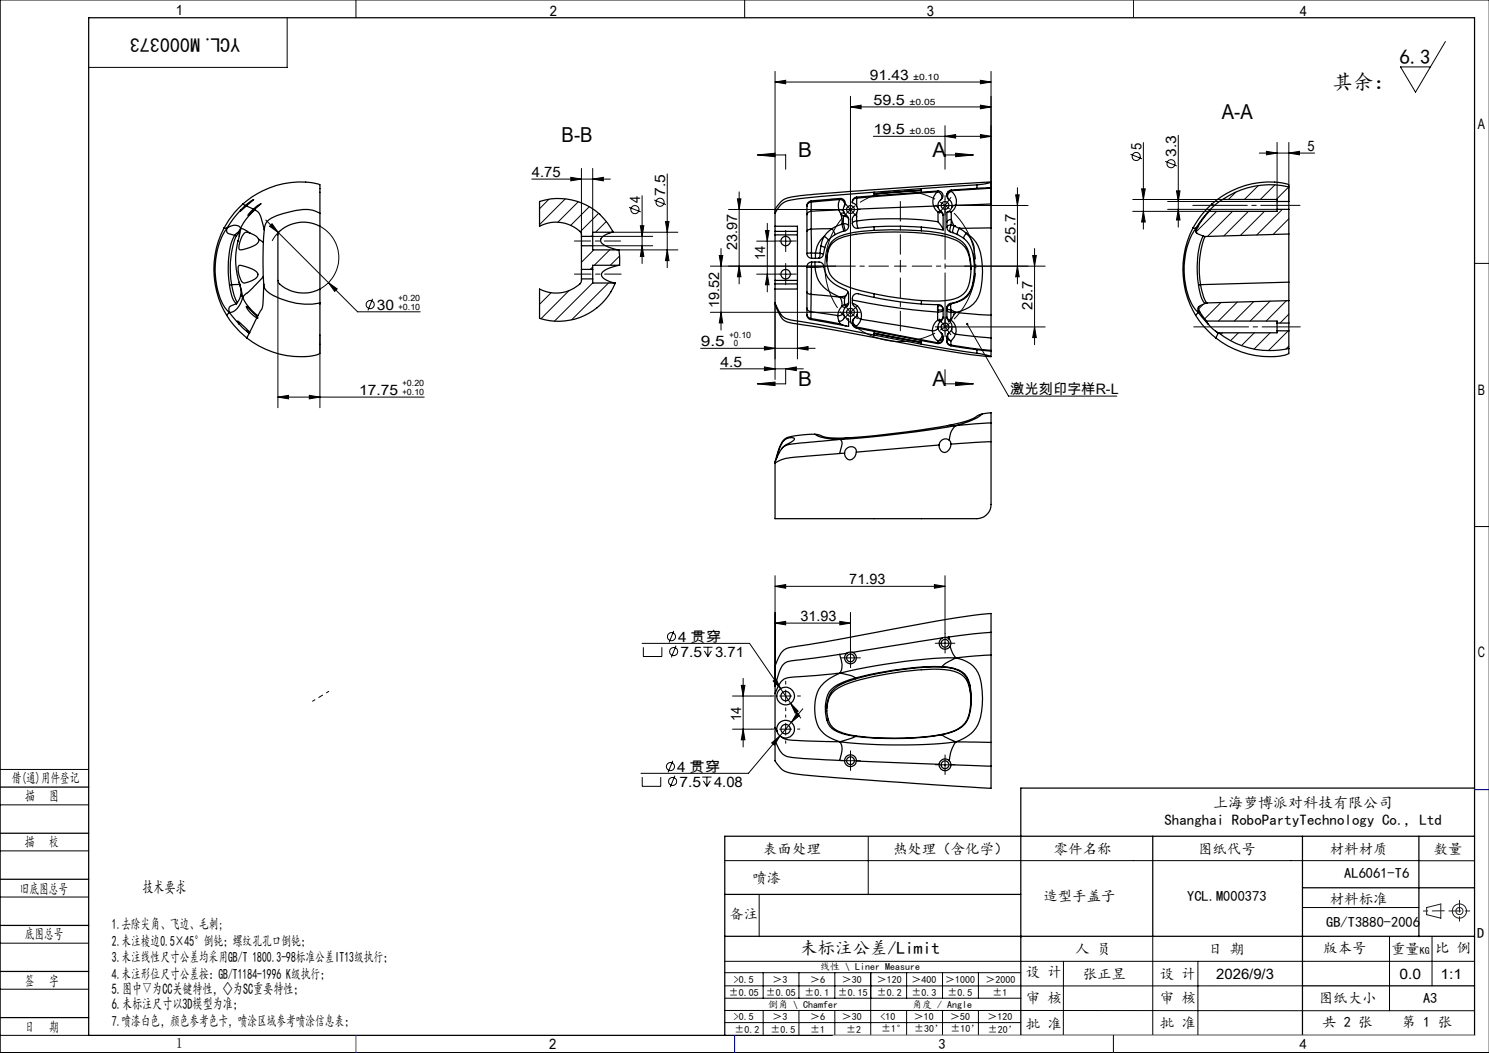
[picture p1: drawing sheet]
<svg xmlns="http://www.w3.org/2000/svg" width="420mm" height="297mm" viewBox="0 0 420 297" stroke-linecap="round" stroke-linejoin="round" font-family="sans-serif">
<g fill="none" stroke="#000" stroke-width=".28">
<path d="M100.4 0v5M210 0v5M420 0h-419.9v297h419.9M81 5v14h-56M407.7 11.7l-8.4 14.3-4.3-7.1h8.5M218.6 23.1l3-.5v1zM218.6 20.1v40M218.6 23.1h60.9M239.9 30.2l3-.5v1zM239.9 27.2v62.5M239.9 30.2h39.6M246.3 38.4h33.2"/>
<path d="M266.6 38.4l3-.4v.9zM266.6 35.5v12.2M276.5 29.7l3 .5-3 .5zM276.5 38l3 .4-3 .5zM276.5 22.6l3 .5-3 .5zM279.5 20.1v44.2M332.4 38.2v25.9M150 50.5h22.2M154.8 56.2l-2.6 2.7M159.5 56.1l-7.3 7.3M161 50l3 .5-3 .5zM163.1 56.9l-5.8 5.8"/>
<path d="M164 47.5v18.7M166.2 58.3l-5.2 5.3M167.2 50.5l3-.5v1zM167.2 47.5v18M177.4 58.5l3.3 1.3M181.1 55.2v19.1M184.5 56.4l3.3 1.3M188.2 49.1v26.4M205.5 59.1h31.6M208 56.1h1l-.5 3zM208.5 54.1v26M213.6 43.7l5-.5v1z"/>
<path d="M213.6 43.7h8v4M238.2 59.1h3.3M238.8 57.9l1.1 1.2M239.9 59.1l-1.2 1.2M239.9 59.1l1.1 1.3M241.2 58.1l-1.3 1M264.9 58h25.1M266.6 43.7h8M266.6 56.3v3.3M269.6 43.2l5 .5-5 .5zM286.5 55h1l-.5 3zM287 52.9v27.2"/>
<path d="M318.9 43.5l3.2 1.3M319.5 56.3h25.4M319.5 59.6h21.6M322 53.3h1l-.5 3zM322.5 59.6l.5 3h-1zM322.5 40.2v24.4M328.7 45.5l3.2 1.3M329.4 59.1h30.8M331.9 53.8h.9l-.4 3zM332.4 59.1l.4 3h-.9zM343.2 59.6l-5.8 5.7M347.7 59.6l-7.1 7.1"/>
<path d="M348.6 54.2l-2.1 2.1M352.1 59.6l-6.9 6.9M354.9 52.3l-3.9 4M355.2 43.2h15.6M356.7 59.6l-6.9 6.8M357.2 42.7l3 .5-3 .5zM359.6 52.1l-4.1 4.2M360.2 40.2v16.6h-30.8M361.7 59.1l-7.2 7.2M363.5 43.2l3-.5v1zM363.5 40.2v16.6M363.5 52.7l-3.5 3.6"/>
<path d="M75 62.1l3.5 3.5M76 63.8l.7-.7 1.8 2.5zM78.4 79.1v35.9M78.5 65.6l22.4 22.3h17.6M78.8 65.3l-1.1 1.2-.9 1.4M90.2 63.8a10 10 0 0 1 .1 17.7M92.6 79.7l2.5 1.8-.7 .7zM164.2 69.3l-.2 .2M167.2 66.3l-.4 .4M167.2 75.3l-.7 .7M167.2 79.8l-10.8 10.8M167.2 66.7h16.9"/>
<path d="M167.2 69.3h16.9M167.5 70.5l-3.5 3.5M168.8 60.2l-5.1 5.2M171 62.5l-3 3M171.6 79.8l-10.3 10.4M172 70.5l-4.4 4.3M172.8 65.2l-.3 .3M173 65.5h18.2M174.6 70.5h16.6M174.8 72.2l-2.6 2.6M180.6 63.7h1l-.5 3zM181.1 69.3l.5 3h-1z"/>
<path d="M187.7 62.5h1l-.5 3zM188.2 70.5l.5 3h-1zM200.4 75.1h35.3M202.9 72.1h1l-.5 3zM203.4 70.1v23M208.5 75.1l.5 3h-1zM213.4 68h5.2M213.4 77.3h5.2M215.9 65h1l-.5 3zM216.4 77.3l.5 3h-1zM216.4 63v19.3M219.9 68h3.4"/>
<path d="M219.9 77.3h3.4M221.6 66.3v3.4M221.6 75.7v3.3M272.2 75.1h22.6M287 75.1l.5 3h-1zM291.3 72.1h1l-.5 3zM291.8 70.1v27.1M363.5 61.7l-4.4 4.4M415.9 74.3h4.1M90.2 94.5v20.5M105.1 84.3l-1.3 3.3M155.4 82.6l-3.2 3.2"/>
<path d="M160.5 81.9l-7.9 8M197.6 98.2h32.3M200.4 88.1h36.7M203.4 88.1l.5 3h-1zM215.6 97.8l3 .4-3 .5zM218.6 85.8v21.2M224.9 98.2l3-.4v.9zM224.9 81.5v19.7M238.2 88.1h3.3M264.9 92.2h29.9M266.6 90.6v3.3M272.8 91.4l11.7 20.3h30.5"/>
<path d="M291.8 92.2l.5 3h-1zM339.4 85.8l-1.3 1.3M344.4 85.3l-4.6 4.6M344.8 93.9l-.4 .4M349 85.2l-5.3 5.4M349.3 93.9l-2.2 2.2M353.6 85.1l-5.4 5.5M353.8 93.9l-3.6 3.6M358.2 84.9l-5.6 5.7M358.3 93.9l-4.6 4.6M362.9 84.8l-5.7 5.8M363.4 93.3l-5.6 5.6"/>
<path d="M363.5 88.6l-2.4 2.5M363.5 97.6l-.8 .8M78.4 112l3-.5v1zM78.4 112h41.3M87.2 111.5l3 .5-3 .5zM203.2 104h23.4M213.6 108.3l5-.5v1zM215.6 103.5l3 .5-3 .5zM221.6 104l3-.5v1zM221.6 104.2v4.1h-8M266.6 104.2v4.1h8M269.6 107.8l5 .5-5 .5z"/>
<path d="M415.9 148.5h4.1M190 177.9l-1.3 3.3M218.6 175.8l3-.5v.9zM218.6 165.4l3-.5v1zM218.6 162.4v31.1M218.6 175.8h21.3M218.6 165.4h48M236.9 175.3l3 .5-3 .4zM239.9 172.8v10M263.6 164.9l3 .5-3 .5zM266.6 162.4v16.3M266.6 179.8v3.3"/>
<path d="M181.1 181.5h30.3l8.8 12.8M181.5 182.6v2.6h5.2v-2.6M190.7 182.1l-1.3 3.3M198.4 182.6h2.6M198.7 183.6l1 1.6M199.7 182.6v2.6M200.7 183.6l-1 1.6M206.6 196.3h10.9M209.1 193.3h1l-.5 3zM209.6 191.3v19.4M218.1 192.1l.8-.6 1.3 2.8zM219.9 196.3h3.4"/>
<path d="M220.2 194.3l5.6 8.2M221.6 194.7v3.3M223 198.4l2.1 2.2-.8 .6zM226.4 199.9l-15.3 18.2h-30.3M238.2 185.6h3.3M239.9 183.9v3.3M264.9 181.4h3.3M0 217h25M181.2 219.2v2.6h5.2v-2.6M189.8 214.6l-1.3 3.2M190.4 218.8l-1.3 3.2M198.1 219.2h2.6"/>
<path d="M199.4 219.2v2.6M206.6 205.7h11M209.6 205.7l.5 3h-1zM217.7 209.5l2.3-1.9-1.6 2.6zM219.9 205.7h3.4M221.6 204v3.3M224.8 201.1l.7 .7-2.3 2zM238.2 214.6h3.3M239.9 212.9v3.3M264.9 215.7h3.3M266.6 214.1v3.3M0 227h25"/>
<path d="M0 240h25M198.4 220.2l1 1.6M200.3 220.2l-.9 1.6M244.9 236v16.3M0 253h25M204.4 242.7h195.8M214.1 252.4v11.8M367.4 256h32.8M400.2 242.8h15.7M0 266h25M0 279h25M204.4 271.1h211.5"/>
<path d="M204.4 278.1h163M204.4 274.4h83.5M215.3 274.4v7.1M225.4 274.4v7.1M235.5 274.4v7.1M245.6 274.4v17.6M255.7 274.4v7.1M265.9 274.4v7.1M276 274.4v7.1M300 271.1l-.1 21M325.2 264.1v27.9M337.9 271.1v20.9"/>
<path d="M391.9 264.1v21M403.9 264.1v14M0 292h25M204.4 285l211.5 .1M204.4 288.4h83.5M204.5 281.5h83.5M215.3 285v7M225.4 285v7M235.5 285v7M255.7 285v7M265.9 285v7M276 285v7"/>
<path d="M287.9 292h128"/>
<circle cx="179.1" cy="59.1" r="1.14"/>
<circle cx="186.2" cy="57.1" r="1.15"/>
<circle cx="320.5" cy="44.1" r="1.15"/>
<circle cx="330.3" cy="46.2" r="1.13"/>
<circle cx="104.4" cy="85.9" r="1.14"/>
<circle cx="189.4" cy="179.6" r="1.14"/>
<circle cx="190" cy="183.8" r="1.15"/>
<circle cx="189.1" cy="216.2" r="1.14"/>
<circle cx="189.7" cy="220.4" r="1.13"/>
</g>
<path d="M266.6 57.9l-1.4-.9M266.6 57.9l1.3 1.1M238.8 86.8l-.6-.9M239.9 88.1l1.2 1.1M239.9 88.1l-1.1-1.3M241.1 89.2l.8 .8M266.6 92.2l1.3-1M266.6 92.2l-1.4 .9" fill="none" stroke="#000" stroke-width=".28" stroke-dasharray="30.5 1.3 1.3 1.3" stroke-linecap="butt"/>
<path d="M269.1 90a21.3 21.3 0 0 0 0-29.9" fill="none" stroke="#000" stroke-width=".28" stroke-dasharray="30.5 1.3 1.3 1.3" stroke-dashoffset="15.8" stroke-linecap="butt"/>
<path d="M263.7 56.2a21.3 21.3 0 0 0-21.1 .9" fill="none" stroke="#000" stroke-width=".28" stroke-dasharray="30.5 1.3 1.3 1.3" stroke-dashoffset="21.3" stroke-linecap="butt"/>
<path d="M237.6 61.5a21.3 21.3 0 0 0-.2 26.9 21.3 21.3 0 0 0 26.3 5.6" fill="none" stroke="#000" stroke-width=".28" stroke-dasharray="30.5 1.3 1.3 1.3" stroke-dashoffset="3.2" stroke-linecap="butt"/>
<g fill="none" stroke="#191924" stroke-width=".28">
<path d="M402.4 256l4-1v4l-4-1z"/>
<circle cx="411.7" cy="257" r="1"/>
<circle cx="411.7" cy="257" r="2"/>
</g>
<g fill="none" stroke="#000" stroke-width=".28" stroke-dasharray="30.5 1.3 1.3 1.3">
<path d="M238.2 59.1h-1.1M238.8 57.8l-.7-.8M239.9 57.4v-1.1M241.6 59.1h1.1M264.9 57.9h-1.1M265.6 59.3l-.7 .9M266.6 56.3v-1.1M266.6 59.6v1.1M266.6 57.9l1-1.3M266.6 57.9l-1 1.4M267.6 56.6l.6-.9M268.2 57.9h1.1"/>
<path d="M220 68h-1.4M220 77.3h-1.4M221.6 66.3v-1.3M221.6 69.6v1.4M221.6 75.6v-1.3M221.6 79v1.3M223.3 68h1.3M223.3 77.3h1.3M239.9 60.7v1.1M241 60.3l.7 .9M254 75.1h1.6M254 75.1v-1.7"/>
<path d="M254 75.1h-1.7M254 75.1v1.6M238.2 88.1h-1.1M238.7 89.2l-.8 .8M239.9 86.4v-1.1M239.9 89.7v1.1M239.9 88.1l-1.2 1.1M239.9 88.1l1.2-1.2M241.1 86.9l.8-.7M241.6 88.1h1.1M264.9 92.2h-1.1M265.6 90.9l-.7-.9"/>
<path d="M266.6 90.5v-1.1M266.6 93.9v1.1M266.6 92.2l1 1.3M266.6 92.2l-1-1.3M267.6 93.5l.6 .9M268.2 92.2h1.1M266.6 179.8v-1.1M218.3 196.3h-.8M221.6 193v-.9M221.6 199.6v.9M225 196.3h.8M238.2 185.5h-1.1"/>
<path d="M239.9 183.9v-1.1M239.9 187.2v1.1M241.6 185.5h1.1M264.9 181.4h-1.1M266.6 183.1v1.1M268.2 181.4h1.1M218.3 205.6h-.7M221.6 202.3v-.7M221.6 209v.6M225 205.6h.6M238.2 214.5h-1.1M239.9 212.9v-1.1"/>
<path d="M239.9 216.2v1.1M241.6 214.5h1.1M264.9 215.7h-1.1M266.6 214v-1.1M266.6 217.4v1.1M268.2 215.7h1.1"/>
</g>
<path d="M336.5 57.9h30.2" fill="none" stroke="#000" stroke-width=".28" stroke-dasharray="30.5 1.3 1.3 1.3" stroke-dashoffset="15.1"/>
<path d="M336.7 92.2h30.1" fill="none" stroke="#000" stroke-width=".28" stroke-dasharray="30.5 1.3 1.3 1.3" stroke-dashoffset="15"/>
<path d="M175 68h-13" fill="none" stroke="#000" stroke-width=".28" stroke-dasharray="30.5 1.3 1.3 1.3" stroke-dashoffset="25.9"/>
<path d="M175.2 77.3h-13.2" fill="none" stroke="#000" stroke-width=".28" stroke-dasharray="30.5 1.3 1.3 1.3" stroke-dashoffset="25.8"/>
<path d="M269.3 88.2l-2.9 4.3" fill="none" stroke="#000" stroke-width=".28" stroke-dasharray="30.5 1.3 1.3 1.3" stroke-dashoffset="29.8"/>
<path d="M250.6 75.1h-14.9M254 71.7v-14.9M254 78.4v14.9M257.3 75.1h14.9" fill="none" stroke="#000" stroke-width=".28" stroke-dasharray="30.5 1.3 1.3 1.3" stroke-dashoffset="24.9"/>
<path d="M88.2 197.8l4.5-2.8" fill="none" stroke="#000" stroke-width=".28" stroke-dasharray="30.5 1.3 1.3 1.3" stroke-dashoffset="29.7"/>
<path d="M266.6 57.9v34.3" fill="none" stroke="#000" stroke-width=".28" stroke-dasharray="30.5 1.3 1.3 1.3" stroke-dashoffset="15.3"/>
<g fill="none" stroke="#000" stroke-width=".35">
<path d="M25 5h390.9v287h-390.9zM68.1 59.1l-2.3 2.6-1.8 2.7M68.5 57.5l.7 .5M68.5 57.5a23.3 23.3 0 0 1 21.7-5.4v8M68.5 57.5a24.6 24.6 0 0 0-5.3 6.8M69.2 58l2.4-1.7-2.1 1.8M69.2 58l-1.1 1.1M69.5 58.1l2 .9M69.5 58.1l-1.8 1.5 .4-.5M71.5 59l2.2-1.6-1.9 1.7M71.5 59l-1.5 1.8 1.8-1.7M71.8 59.1l.1 .1"/>
<path d="M71.9 59.2l1.3 1.1 1.3 4.5M71.9 59.2a14.9 14.9 0 0 0-4 5.2M228.8 56.7a1.33 1.33 0 0 0-1.2 1.3v13.5M228.8 56.7v.3M228.8 57a1.21 1.21 0 0 0-1.2 1.2M228.8 57v2.6M228.8 59.6a1.17 1.17 0 0 0-1.2 1M228.8 59.6v5M236.6 59.2a1.06 1.06 0 0 1 1.4 .6M236.6 59.2l-7.8 .4M236.6 59.2l.5 1.1M236.9 56.3l-8.1 .7"/>
<path d="M236.9 56.3a1.34 1.34 0 0 1 1.3 1.8M236.9 56.3a3.7 3.7 0 0 0-.3 2.9M237 56a1.39 1.39 0 0 1 1.3 .8 1.39 1.39 0 0 1-.3 1.6l-.1 .7 .2 .8 .7 .8M237 56l-8.2 .7M237 56l-.1 .3M241.7 55.6a1.36 1.36 0 0 0-1.3 1.6 2.1 2.1 0 0 1 1.5 1.9 2.1 2.1 0 0 1-1.2 2l-.3 .6v1.4M241.7 55.6v.3M241.7 55.9a1.21 1.21 0 0 0-1.3 1.2M241.7 55.9v2.2M246.6 54.2l-19.4 1.6a13.4 13.4 0 0 0-6.6 1.6l-1.3 1.6-.7 1.1M246.6 55.2l-4.9 .4M246.6 54.2v1"/>
<path d="M259.9 53.7l-13.3 1M259.9 53.7l-13.3 .9M259.9 53.2l-13.3 1M259.9 53.2v1M259.9 54.2l-13.3 1M263.3 58.1l-21.4 .9M263.3 58.1a1.06 1.06 0 0 1 1.4 .6M263.3 58.1l.7 1.2 .6 .5M264.4 54.1l-22.7 1.8M264.4 54.1a3.6 3.6 0 0 0-1.1 4M264.4 54.1a1.42 1.42 0 0 1 .9 2.3M264.6 53.9a1.4 1.4 0 0 1 1.4 1.1 1.4 1.4 0 0 1-.9 1.6 2.03 2.03 0 0 0 .3 3"/>
<path d="M264.6 53.9l-4.7 .3M264.6 53.9l-.2 .2M264.6 59.8v2.7M264.6 59.8a1.18 1.18 0 0 1 1.4 .9M265.4 59.6l.4 .3 .2 .8M265.4 59.6l-.4-.1-.4 .3M267.1 55.2l.2 .7 .4 .4M267.3 59.8h1M267.7 56.3a1.98 1.98 0 0 1 .8 2 1.98 1.98 0 0 1-1.4 1.6v4.2M268.3 53.6a1.31 1.31 0 0 0-1.2 1.6M268.3 53.6v.2M268.3 53.8a1.27 1.27 0 0 0-1.2 1.2"/>
<path d="M268.3 54a1.27 1.27 0 0 0-1.2 1.2M268.3 54a3.6 3.6 0 0 1 1.4 3.9M268.3 54a1.4 1.4 0 0 0-.6 2.3M268.3 59.8v2.1M268.3 53.8v.2M269.7 57.9a1.08 1.08 0 0 0-1.2 .6M269.7 57.9l-.4 .9-1 1M275.6 52.1l-15.7 1.1M275.6 53.1l-7.3 .5M275.6 52.1v1M279.5 51.3l-24 1.6a506.7 506.7 0 0 0-32 2.6 5.9 5.9 0 0 0-4.9 3.6v1M279.5 51.4l-1.5 .4-2.4 .3"/>
<path d="M279.5 52.9l-3.9 .2M279.5 53.1l-11.2 .7M279.5 52.9v.2M279.5 57.5l-9.8 .4M279.5 53.1v4.4M279.5 57.5v6.8M279.5 51.4v1.5M341.1 59.6l-2.1 2.6-1.1 1.8M341.4 59.1l-2.2 2.6-1.9 2.7M341.4 59.1l-.3 .5M341.8 57.5l.7 .5M341.8 57.5l-3.2 3.5-2.1 3.3"/>
<path d="M342.5 58l-1.1 1.1M344.9 56.3l-2.4 1.7M344.9 56.3h15.3v.5M360.2 56.8v2.3M360.2 59.1v.5h-19.1M360.2 59.1h3.3M360.2 56.8h3.3M363.5 56.8v-4.7a22.5 22.5 0 0 0-19 3.4l-2.7 2M363.5 52.7a23.4 23.4 0 0 0-18.6 3.6M363.5 56.8v2.3M363.5 59.1v6.9M63.2 64.3l.8 .1"/>
<path d="M63.2 64.3a25.1 25.1 0 0 0 .7 24.6M64 64.4a2.65 2.65 0 0 1 3.8-.2l.1 .2M64 64.4a1.12 1.12 0 0 0 .7 1.6l1.5 .4M64 64.4l-.3 .4a22.2 22.2 0 0 0-.1 22.2l1.1 1.1M66.2 66.4a14.4 14.4 0 0 0-1.8 7.5v3l.3 3.5M66.2 66.4l.5 .1M66.7 66.5a24 24 0 0 0-1.4 13.8M67.2 67.9a24 24 0 0 0 .7 13.6v1.6M67.2 67.8v.1M67.3 75l.3-.2 1.1 .2a6.9 6.9 0 0 1 3.9 2l.1 .7a5 5 0 0 1-4.1 2.1 5.6 5.6 0 0 1-1.3-4.8zM67.4 65.4l-1.2 1M67.5 79.6l.9 4.2"/>
<path d="M67.5 65.7l-.8 .8M67.9 64.4l-.4 .7v1.5M67.9 64.4l.8 .2 1.9 1.2M67.9 64.4l-.8 3.6M70.6 65.8l-.5-.2a1.01 1.01 0 0 0-1.3 .3 7.2 7.2 0 0 0-1.4 4.3l.2 .2a8.4 8.4 0 0 0 5.2-2.1l.1-.9M70.6 65.8l1.7 .8 .6 .8M72.9 67.4l1.4 1M74.3 78.1l-3 3.1-2.9 2.6M74.3 78.1l.1 2M74.3 68.4v9.7M74.5 64.8l-.2 3.6M90.2 60.1a8.4 8.4 0 0 0-6.8-.7 23.5 23.5 0 0 0-7.4 2.5 3.4 3.4 0 0 0-1.5 2.9"/>
<path d="M90.2 63.8a9.5 9.5 0 0 0-11.7 2.1v13.6a4 4 0 0 0 2.7 2.1 10.1 10.1 0 0 0 9-.1M90.2 60.1v25.4M164 78.7v.6a2.19 2.19 0 0 1-1.5 1.6 9.9 9.9 0 0 1-10.3 .6v8.3a17.3 17.3 0 0 0 21.4-10M164 76v2.7M164 66.7v2.6M164 69.3v6.7M164 66.7h3.2M164 78.7h3.2M164 76h3.2M164 69.3h3.2M167.2 76v2.7M167.2 66.7v2.6"/>
<path d="M167.2 78.7v1.1h6.4M167.2 69.3v1.2h7.4M173 65.5a4.3 4.3 0 0 0-3.6 2.2v.3a4.4 4.4 0 0 0 3.5 2.1l1.7 .4M173 65.5a17.2 17.2 0 0 0-20.8-8.7v7a9.7 9.7 0 0 1 11.7 1.9l.1 1M173 65.5h-5.8v1.2M174.6 70.5l.2 4.3M174.8 74.8l-.4 .1a8.6 8.6 0 0 0-4.6 2.1l-.1 .4a3.6 3.6 0 0 0 3 2.3l.9 .1M174.8 74.8h-7.6v1.2M218.6 63.8v1.5M218.6 79.1v1M218.6 65.3v.9M218.6 63.8h6.3v17.7h-6.3"/>
<path d="M218.6 60.1v3.7M218.6 66.2v12.9M218.6 65.3h6.3M218.6 79.1h6.3M218.6 66.2h6.3M227.6 75.2v13.6a1.36 1.36 0 0 0 1.1 1.3M227.6 71.5a1.33 1.33 0 0 0 1.4 1.3M227.6 75.2l1.3 .2M228.8 64.6a1.15 1.15 0 0 0-1.2 .7M228.8 64.6l.1 6.8M228.9 75.4l-.1 7.6M228.9 71.4l-1.3 .1"/>
<path d="M228.9 75.4h1M228.9 71.4l.1 1.4M228.9 71.4h1.1M229 73.9h2a1.5 1.5 0 0 1 1.4 1.7 7.2 7.2 0 0 0 5 5.6l1.1 .5a1.41 1.41 0 0 1 .9 1.2v2.8l-.5 .7M229 73.9a1.33 1.33 0 0 0-1.4 1.3M229 73.9l-.1 1.5M229 72.8h1.9M229.8 73.9l.1 1.5M229.9 75.4a9.1 9.1 0 0 0 6 8l1 .4M230 71.4v1.4M230 71.4l1.3 .1M231.3 71.5l1 .2"/>
<path d="M231.3 71.5l-.1 .9-.3 .4M231.6 69.4l1 .5M231.6 69.4l-.3 2.1M232.3 71.7a1.33 1.33 0 0 1-1.4 1.1M232.4 75.2l-2.5 .2M232.5 66.6l1.1 1.2M232.5 66.6l-.7 1.5-.2 1.3M232.5 66.6a7 7 0 0 0-2.5 4.8M232.6 69.9l-.3 1.8M233.6 70.8a5.5 5.5 0 0 1 4.4-4 71.9 71.9 0 0 1 19.8-1.2 31.5 31.5 0 0 1 12 2.2 6.5 6.5 0 0 1 3.8 5.5l.3 2.7M233.6 70.8l-.4 2.9M233.6 70.2a9.2 9.2 0 0 0 1.1 8 17.2 17.2 0 0 0 8.2 3.8l3.7 .9"/>
<path d="M233.6 70.2v.6M234.7 64.5l-5.9 .1M234.7 64.5l.8 1.7M234.7 64.5l-1.5 1.3-.7 .8M237.1 60.3a.88 .88 0 0 1 1.2 0M237.1 60.3l.4 1.6v1.3M237.1 60.3l.8 .7M237.5 63.2l-2.8 1.3M237.5 63.2l.4 2M237.9 63.1a1.3 1.3 0 0 1 1.5 .7M237.9 63.1l-.4 .1M237.9 63.1l.5 2"/>
<path d="M237.9 61v2.1M237.9 61a1.19 1.19 0 0 1 1.5 .9M238.4 65.1a7.2 7.2 0 0 0-5.8 4.8M238.8 60.7l.4 .5 .2 .7M238.8 60.7h-.4l-.5 .3M239.4 63.8a1.4 1.4 0 0 1-1 1.3M239.4 61.9v1.9M240.4 63.1a1.34 1.34 0 0 0 1.5 1.3M241.6 62.3a89.7 89.7 0 0 1 23 .2M241.6 62.3a1.05 1.05 0 0 0-1.2 .8M241.6 62.3l.3 2.1M241.7 60.1l-.1 2.2"/>
<path d="M246.6 65l-3.6 .3-3.5 .5a7.1 7.1 0 0 0-5.6 3.6l-.3 .8M246.6 65l4.5-.2 8.8 .3M246.6 64l-4.7 .4M246.6 64l7.7-.2 5.6 .3M246.6 64v1M259.9 65.1a23.2 23.2 0 0 1 10.9 2.6 7.3 7.3 0 0 1 3 6 14.5 14.5 0 0 1-1.4 8.5 7.6 7.6 0 0 1-5.9 2.6h-6.6M259.9 64.1v1M264.6 62.5l1.4 2.3M266 60.7v4.2l-6.1-.8M267.1 64.1a1.34 1.34 0 0 0 .9 1.3M268 65.4a8.2 8.2 0 0 1 6.6 7.5l.2 2.3-.4 4.6M268.3 63.4a1.11 1.11 0 0 0-1.2 .7"/>
<path d="M268.3 63.4a2.36 2.36 0 0 0-.3 2M268.3 63.4l.9 .3M268.3 61.9l.9 1.8M268.3 61.9a1.15 1.15 0 0 0-1.2 .7M268.3 61.9v1.5M269.2 63.7l1.4 .7M269.2 63.7h.1M269.2 63.7l-.5 1.3 .1 .6M270.6 64.4h.1M270.6 64.4l-.5 1.2v.6M270.6 64.4l2 1.4M272.6 65.8a8.8 8.8 0 0 1 4.3 7.3 17.8 17.8 0 0 1-1.6 11.8 9 9 0 0 1-5.7 3.2"/>
<path d="M272.6 65.8a6.7 6.7 0 0 1 2.2 6l.1 1.4a21 21 0 0 1-.4 6.8M272.6 65.8a1.57 1.57 0 0 0-.7 1.5M274.4 79.8a6.9 6.9 0 0 1-6.2 5.8M274.4 79.8l.1 .2M274.5 80a6.3 6.3 0 0 1-4.8 5.3l-1.6 .4M279.5 64.3l-8.9 .1M279.5 64.3v24.6M336.5 64.3l.8 .1M336.5 64.3a25.3 25.3 0 0 0 .7 24.6M337.3 64.4v.9l.3 .5M337.3 64.4a21.4 21.4 0 0 0-.3 22.7l1 1M337.6 65.8l1.8 .8"/>
<path d="M337.9 64l-.6 .4M337.9 64l-.5 1.4 .2 .4M339.4 66.6a19.2 19.2 0 0 0-1.7 10.3l.4 3.5M339.4 66.6l.5 .1M339.9 66.7l-.1 .2a24.5 24.5 0 0 0-1.2 13.4M363.5 66l-23.6 .7M363.5 66v13.6M363.5 79.6v5.2M363.5 79.6l-24.9 .7M63.9 88.9a25 25 0 0 0 5.7 6.4M64.7 88.1l2.8 3.3M64.7 88.1l-.8 .8"/>
<path d="M64.7 80.4a7.9 7.9 0 0 0 2 5.3l-1 .3a1.36 1.36 0 0 0-1 2.1M65.3 80.3l-.6 .1M65.3 80.3l.7 3.1 1 1.9M67.5 91.4l-.5-.8 3.4 3.1M67.5 91.4l2.1 2M67.6 80.2l-2.3 .1M67.9 83.1l-.2 .9-1 1.8M67.9 83.1l.5 .7M68.4 83.8a12.7 12.7 0 0 0 4.3 5.3M68.4 83.8a4.6 4.6 0 0 1-3.7 4.3M69.6 93.4l.7 .6M70.3 94l-.7 1.3"/>
<path d="M70.4 93.7v.2M72.4 89.7l-2 4M72.6 89.4l.1 .3h-.3M72.6 89.4l-3.1-3a7 7 0 0 0 2.9 3.3M72.7 89.1l-.1 .3M74.4 80.1v.2a3.8 3.8 0 0 0 2.7 3.1 20.2 20.2 0 0 0 13.1 2.1M74.4 80.1l-.2 5.4a6.4 6.4 0 0 1-1.5 3.6M90.2 85.5v14.2a9.8 9.8 0 0 1-5.2 .9 24.8 24.8 0 0 1-15.4-5.3M90.2 85.5v.3M218.6 85.5a8.8 8.8 0 0 0 2.7 4.9 33 33 0 0 0 8.5 1.7l25.2 4.7a247.8 247.8 0 0 0 24.5 3.8M218.6 85.5l1 2.1a4.9 4.9 0 0 0 4.8 2.9l6.9 1.1 15.3 2.9M218.6 80.1v1.4"/>
<path d="M218.6 81.5v4M218.6 80.1h6.3M227.6 88.7a1.28 1.28 0 0 0 1.1 1.1M227.6 86.9a1.09 1.09 0 0 0 1.1 1M227.6 82.3a1.08 1.08 0 0 0 1.2 .7M228.7 89.8v.3M228.7 89.8l8.4 1.6M228.7 87.9v1.9M228.7 87.9l7.6 1.1M228.8 83l-.1 4.9M228.8 83l8.1 .8M236.3 89l.3 1.6"/>
<path d="M236.6 90.6l.5 .8M236.9 83.8l.4 .9 .2 1.7M236.9 83.8l1.3 .3M237.1 91.4l1.6 .5M237.5 86.4a3.8 3.8 0 0 0-1.2 2.6M237.5 86.4l.7 .3 .4-.1M237.9 88a1.24 1.24 0 0 1-1.6 1M238.1 88.9a1.36 1.36 0 0 1-1.5 1.7M238.2 85.9l-.7 .5M238.2 85.9l.2 .4 .5 .1M238.2 84.1v1.8M238.5 83.5l-.3 .6"/>
<path d="M238.5 83.5l-1.6 .3M238.9 86.4a2.01 2.01 0 0 0-1 2 2.01 2.01 0 0 0 1.5 1.6v2.1l-10.7-2M239.3 82.4l-.8 1.1M239.4 85.3a1 1 0 0 1-1.2 .6M240.4 90.8a1.44 1.44 0 0 0 1.1 1.7M240.4 91a1.21 1.21 0 0 0 1.1 1.2M240.4 90.8a1.21 1.21 0 0 0 1.1 1.2M240.4 84.6l13.4 2.3 10.7 1.1M240.5 85.5a3.6 3.6 0 0 1 2.4 4.6M241 89.7l-.6 1.1M241 89.7a1.37 1.37 0 0 0 .5 2.3M241.5 92.5l5.1 1"/>
<path d="M241.5 92.2v.3M241.5 92.2l23 4.5M241.5 92v.2M241.8 88.6a1.31 1.31 0 0 0 1.1 1.5M242.9 90.1l-.4 .8-1 1.1M242.9 90.1l20.1 3.2M246.6 82.9l7.9 1.3 5.4 .6M246.6 83.9l-4.5-1a1.32 1.32 0 0 0-1.7 1.2v1.4l.3 .6a2.13 2.13 0 0 1 .3 3.6M246.6 83.9l6.2 1.1 7.1 .8M246.6 94l13.3 2.6M246.6 94.5l13.3 2.6M246.6 82.9v1"/>
<path d="M246.6 93.5v1M246.6 93.5l13.3 2.6M259.9 97.1l15.7 2.6M259.9 96.1l4.5 .8M259.9 85.8l4.8 .1M259.9 84.8v1M259.9 96.1v1M263 93.3a3.6 3.6 0 0 0 1.5 2.9M264.5 96.7l-.1 .2M264.5 88v2.3M264.5 90.3a3.7 3.7 0 0 0-1.5 3M264.5 90.3l.6 .3h.3"/>
<path d="M264.5 87.5v.5M264.5 87.5h.1M264.5 96.2v.5M264.5 92.2a1.27 1.27 0 0 1-1.5 1.1M264.6 85.9v.3M264.6 86.2l-.1 1.3M264.6 86.2v1.3M264.6 86.2l1 .2 .4 .6M264.7 85.9a1.39 1.39 0 0 1 1.3 1.3M265.4 93.9l.6 1.1M265.4 90.6a2.03 2.03 0 0 0 0 3.3M265.4 93.9a1.52 1.52 0 0 1-.9 2.3"/>
<path d="M266 95a1.5 1.5 0 0 1-1.6 1.9M266 89.5l-.6 1.1M266 95.5a1.34 1.34 0 0 1-1.5 1.2M266 95a1.35 1.35 0 0 1-1.5 1.2M266 89.5a1.29 1.29 0 0 1-1.5 .8M266 87.3a1.27 1.27 0 0 1-1.5 .7M266 87.2l-1.4 .3M266 87.2v2.3M267.1 89.5l.6 1.1M267.1 95v1.2a1.34 1.34 0 0 0 1.1 1.3M267.1 96.1a1.21 1.21 0 0 0 1.1 1.2l11.3 1.5M267.1 95a1.21 1.21 0 0 0 1.1 1.1"/>
<path d="M267.1 89.5a1.08 1.08 0 0 0 1.1 .8M267.1 87.5a1.05 1.05 0 0 0 1.1 .6M267.1 86.9v2.6M267.7 90.6a2.03 2.03 0 0 1 0 3.3M267.7 93.9l-.6 1.1M267.7 93.9a1.4 1.4 0 0 0 .5 2.2M268.1 86a1.03 1.03 0 0 0-.9 1.2l1 .2M268.1 85.7a1.21 1.21 0 0 0-1 1.2M268.1 85.7v.3M268.1 86l.1 1.4M268.2 85.6a1.36 1.36 0 0 0-1.1 1.3M268.2 85.6l-.1 .1"/>
<path d="M268.2 97.5l7.4 1.1M268.2 90.3l-.5 .3M268.2 88.1h.1M268.2 88.1v2.2M268.2 88.1h1.4M268.2 87.4v.7M268.2 87.4l1.4 .7M268.2 96.1v1.4M268.2 90.3h.1M268.3 90.3l-.6 .3M268.3 90.3l.9 1.1a3.5 3.5 0 0 1 .3 2.9M268.5 92.8a1.24 1.24 0 0 0 1 1.5"/>
<path d="M269.5 94.3l-.4 .8-.9 1M269.5 94.3l10 1M269.6 88.1l9.9 .8M269.6 88.1l-1.3 2.2M275.6 98.6l3.9 .4M275.6 98.6v1.1M279.5 99v1.6l-3.9-.9M279.5 98.8v.2M279.5 95.3v3.5M279.5 88.9v6.4M337.2 88.9l1.9 2.7 3.8 3.7M338 88.1h.5"/>
<path d="M338 88.1l2.8 3.3M338 88.1l-.8 .8M338.1 80.4a8.5 8.5 0 0 0 1.8 5.2M338.2 86.5l-.3 .5 .1 1.1M338.2 86.5l-.1 .6 .4 1M338.5 88.1l1.8 2.5M338.6 80.3l-.5 .1M338.6 80.3a11.2 11.2 0 0 0 1.9 5.1M339.9 85.6l-1.7 .9M340.3 90.6l.5 .8M340.3 90.6h19.9v.5M340.5 85.4l-.6 .2"/>
<path d="M340.8 91.4l2.1 2M342.9 93.4l.8 .5M342.9 93.4l.7 .6M342.9 95.3a23.4 23.4 0 0 0 20 4.7l.6-.3v-1.4M343.6 94l-.7 1.3M343.7 93.9l-.1 .1M343.7 93.9a23.2 23.2 0 0 0 19.8 4.4M360.2 91.1v2.2M360.2 93.3v.6h-16.5M360.2 91.1h3.3M360.2 93.3h3.3M363.5 84.8l-23 .6"/>
<path d="M363.5 91.1v2.2M363.5 84.8v6.3M363.5 93.3v5M277.1 116.8a18.1 18.1 0 0 1-7.5 3.2M279.5 119.3l-9.9 .7M279.5 119.3v5.3M279.5 116.4v2.9M279.6 116.4l-2.5 .3-1.4 .6a15 15 0 0 1-6.9 2.4l-1.5 .3M218.6 130.3v.3M219.2 129l-.6 1.3M220.5 126.6l-1.3 2.4M220.5 126.6l1.2-1.2 1.9-1 .5-.7a2.73 2.73 0 0 0-3.8 1.9l-1.1 3.4"/>
<path d="M229.8 122.5a23.5 23.5 0 0 0-8.4 1.3l-.3 .3a15.1 15.1 0 0 0-2.5 6.2M229.8 122.5l1.8 .4a10.7 10.7 0 0 0 5.5 .7l2.4-.1M229.8 122.5h.1a13.3 13.3 0 0 0 7 1.4M236.9 127.9a120.5 120.5 0 0 0-16.2 1.7l-2.1 1M236.9 123.9l.5 .6 .1 .6-.6 2.8M236.9 123.9l-8.6 .8a20.1 20.1 0 0 0-7.1 1.2l-.7 .7M238.2 127.8l-1.3 .1M239.5 123.5l-2.6 .4M239.5 123.5h.1M241.5 127.5a1.77 1.77 0 0 1-.8 1.8 1.77 1.77 0 0 1-1.9 0l-.4-.6-.2-.9M241.5 127.5a1.67 1.67 0 0 0-1.8-1.6 1.67 1.67 0 0 0-1.5 1.9M264.9 125.5l-23.4 2"/>
<path d="M267.3 120a280.4 280.4 0 0 1-27.7 3.5M267.3 120h2.3M267.8 124.1l.4 1.2M267.8 124.1a1.81 1.81 0 0 0-2.9 1.4M268.2 125.3a1.95 1.95 0 0 1-2.5 2.1 2.12 2.12 0 0 1-.8-1.9M269.6 120a5.2 5.2 0 0 0-1.8 4.1M269.6 120l-6.9 1.2-11.5 1.5-14.3 1.2M279.5 124.6l-11.3 .7M279.5 124.6v13.4a16.3 16.3 0 0 1-.2 5.8l-.4 .6a4 4 0 0 1-3.3 1.9h-57v-15.7M265.9 179.9l-25.4 4.1M265.9 179.9a1.68 1.68 0 0 0-.6 2.7 1.68 1.68 0 0 0 2.7-.3M266.8 179.8l.9 .5"/>
<path d="M266.8 179.8l-.9 .1M267.7 179.7v.6M267.7 179.7l-.9 .1M279.5 178.4v-5.4a265.9 265.9 0 0 0-28.2 4.5l-18.6 3.5-7.9 1.3a5.6 5.6 0 0 0-4.3 1.7l-.4 .5a9.9 9.9 0 0 0-1.5 7v2M279.5 178.4l-11.8 1.3M279.5 178.4v6.3M218.6 195.6v9.7M218.6 193.5v2.1M236.9 184.6a5.8 5.8 0 0 1 0 5.3M236.9 184.6l-10.2 1.4a11.9 11.9 0 0 0-5.5 1.1l-.5 .6-.6 1.2-1.5 4.6M236.9 189.9l3.4 .7 1 .6M236.9 189.9l-12.9 1.1a4.4 4.4 0 0 0-4.5 2.6l-.9 2"/>
<path d="M236.9 189.9a11.3 11.3 0 0 0-6.4 5.4 12.6 12.6 0 0 0 1 10.7 10.9 10.9 0 0 0 5.4 3.2M238.9 184.3l-2 .3M240.5 184a1.66 1.66 0 0 1 .8 2.4 1.66 1.66 0 0 1-2.5 .4 1.66 1.66 0 0 1 .1-2.5M240.5 184l-.9-.1-.7 .4M241.3 191.2a12.6 12.6 0 0 0-7.4 4 11 11 0 0 0-.7 7.9M241.3 191.2l.1 .2M241.4 191.4a15.2 15.2 0 0 0-6.6 3.4 9.1 9.1 0 0 0-1.2 8.1M265.6 188a10 10 0 0 1 6.5 2.1 6.4 6.4 0 0 1 1.5 3.1M265.6 188a91.7 91.7 0 0 0-24.3 3.2M265.6 188l.1 .1M265.7 188.1a7.8 7.8 0 0 1 6.9 3l.9 2.3M265.7 188.1a90.7 90.7 0 0 0-24.3 3.3"/>
<path d="M267.7 180.3l.3 .2a1.68 1.68 0 0 1 0 1.8M268 182.3l.6 1.7 1 1.6M269.6 185.6a8.1 8.1 0 0 1 7.2 7.2 19.3 19.3 0 0 1-1.5 12.5 11.6 11.6 0 0 1-5.7 3.9M269.6 185.6l-2.7 1.4-1.3 1M269.6 185.6a148 148 0 0 0-32.7 4.3M273.5 193.4a16.6 16.6 0 0 1-.8 9.7 8.2 8.2 0 0 1-5.4 3.7l-1.6 .3M273.5 194.1l.4 3.6M273.5 194.1a5.8 5.8 0 0 0-5.5-5 67.2 67.2 0 0 0-21.4 1.7 29.1 29.1 0 0 0-11.1 3.9 6.3 6.3 0 0 0-2.3 5.1M273.5 193.4v.7M273.6 193.2a16.4 16.4 0 0 1-.8 10.1 8.4 8.4 0 0 1-5.5 3.6l-1.7 .4M273.6 193.2l-.1 .2M279.5 184.7l-9.9 .9"/>
<path d="M279.5 184.7v24.7M218.6 208.9v3.2a4.6 4.6 0 0 0 2 4.9 12.2 12.2 0 0 0 6 1.6l22 1.7 30.9 2.1v-6.3M218.6 208.9l.6 1.2a4.6 4.6 0 0 0 4.8 3.6l12.9 .8M218.6 205.3v3.6M218.6 205.3l.6 .9M219.2 206.2a2.5 2.5 0 0 1 2.5-3 2.5 2.5 0 0 1 2.3 3.1 2.5 2.5 0 0 1-3.5 1.6M219.2 206.2l.5 1.1 .8 .6M220.5 207.9a4.4 4.4 0 0 0 3.2 .9l13.2 .4M233.2 203.1l.3 .9a5.4 5.4 0 0 0 4 2.9l3.8 .8M233.2 200.4v.2M233.6 202.9a5.4 5.4 0 0 0 4.4 3.9l3.4 .8M233.6 202.9l-.4 .2"/>
<path d="M236.9 214.5h1.3M236.9 209.2a149.5 149.5 0 0 0 32.7 0M236.9 209.2l.5 1.1 .1 .9-.6 3.3M238.2 214.5a1.66 1.66 0 0 1 1.8-1.6 1.66 1.66 0 0 1 1.5 1.8M238.2 214.5a1.66 1.66 0 0 0 1.6 1.7 1.66 1.66 0 0 0 1.7-1.5M241.3 207.7l-4.4 1.5M241.4 207.6l-.1 .1M241.5 214.7l23.4 .9M264.9 215.6a1.66 1.66 0 0 0 1.6 1.8 1.66 1.66 0 0 0 1.7-1.7M265.6 207.3l1 .6 3 1.3M265.6 207.3a91.1 91.1 0 0 1-24.3 .4M265.7 207.1a88.8 88.8 0 0 1-24.3 .5"/>
<path d="M265.7 207.1l-.1 .2M267.8 214.6l.4 1.1M267.8 214.6a1.66 1.66 0 0 0-1.8-.5 1.66 1.66 0 0 0-1.1 1.5M268.2 215.7l11.3 .4M269.6 209.2l9.9 .2M269.6 209.2a10.1 10.1 0 0 0-1.8 5.4M279.5 209.4v6.7M0 222h25M0 235h25M325.2 235.9v28.2M367.4 235.9v56.1M400.2 235.9v28.3"/>
<path d="M415.9 235.9h-211.5v56.1M415.9 222.3h-128v69.7M0 248h25M204.4 252.3h83.5M367.4 250.4h48.5M0 261h25M0 274h25M204.4 264.1h211.5M367.4 278.1h48.5M0 287h25"/>
<circle cx="239.9" cy="59.1" r="1.1"/>
<circle cx="266.6" cy="58" r="1.1"/>
<circle cx="221.6" cy="77.3" r="1.33"/>
<circle cx="221.6" cy="68" r="1.33"/>
<circle cx="239.9" cy="88.1" r="1.1"/>
<circle cx="266.6" cy="92.2" r="1.1"/>
<circle cx="221.6" cy="196.3" r="1.32"/>
<circle cx="221.6" cy="196.3" r="2.51"/>
<circle cx="239.9" cy="185.6" r="1.1"/>
<circle cx="266.6" cy="181.5" r="1.1"/>
<circle cx="221.6" cy="205.7" r="1.33"/>
<circle cx="239.9" cy="214.6" r="1.09"/>
<circle cx="266.6" cy="215.7" r="1.1"/>
</g>
<path d="M407.4 256.9l-5.9 .1M408.7 256.9h6M411.7 253.9v6" fill="none" stroke="#191924" stroke-width=".28" stroke-dasharray="6.3 1.3 1.3 1.3" stroke-dashoffset="3"/>
<path d="M235 292h180.9" fill="none" stroke="#c0c0c0" stroke-width=".28"/>
<path d="M319.7 0v5M415.9 222.7h4.1M100.4 292v5M207.2 292v5M314 292v5" fill="none" stroke="#00f" stroke-width=".28"/>
<path d="M406.4 255h.1" fill="none" stroke="#0ff" stroke-width=".28"/>
<g fill="#000">
<path d="M272.6 91.2l.2 .2-.1-.3a.33 .33 0 0 1 .4 .4 .33 .33 0 0 1-.5 .2 .33 .33 0 0 1 0-.5z"/>
<path d="M276.5 29.7l3 .5-3 .5zM239.9 30.2l3-.5v1z"/>
<path d="M276.5 38l3 .4-3 .5zM266.6 38.4l3-.4v.9z"/>
<path d="M276.5 22.6l3 .5-3 .5zM218.6 23.1l3-.5v1z"/>
<path d="M161 50l3 .5-3 .5zM167.2 50.5l3-.5v1z"/>
<path d="M213.6 43.7l5-.5v1zM213.6 108.3l5-.5v1z"/>
<path d="M269.6 43.2l5 .5-5 .5zM269.6 107.8l5 .5-5 .5z"/>
<path d="M363.5 43.2l3-.5v1zM357.2 42.7l3 .5-3 .5z"/>
<path d="M76.7 63.1l-.7 .7 2.5 1.8zM92.6 79.7l1.8 2.5 .7-.7zM223 198.4l1.3 2.8 .8-.6zM218.1 192.1l2.1 2.2-1.3-2.8zM224.8 201.1l-1.6 2.7 2.3-2zM217.7 209.5l.7 .7 1.6-2.6z"/>
<path d="M215.9 65h1l-.5 3zM216.4 77.3l.5 3h-1zM322 53.3h1l-.5 3zM322.5 59.6l.5 3h-1zM331.9 53.8h.9l-.4 3zM332.4 59.1l.4 3h-.9zM187.7 62.5h1l-.5 3zM188.2 70.5l.5 3h-1zM180.6 63.7h1l-.5 3zM181.1 69.3l.5 3h-1zM209.1 193.3h1l-.5 3zM209.6 205.7l.5 3h-1z"/>
<path d="M287 75.1l.5 3h-1zM286.5 55h1l-.5 3zM203.4 88.1l.5 3h-1zM202.9 72.1h1l-.5 3z"/>
<path d="M291.3 72.1h1l-.5 3zM291.8 92.2l.5 3h-1zM208 56.1h1l-.5 3zM208.5 75.1l.5 3h-1z"/>
<path d="M224.9 98.2l3-.4v.9zM215.6 97.8l3 .4-3 .5z"/>
<path d="M87.2 111.5l3 .5-3 .5zM78.4 112l3-.5v1z"/>
<path d="M215.6 103.5l3 .5-3 .5zM221.6 104l3-.5v1z"/>
<path d="M218.6 175.8l3-.5v.9zM236.9 175.3l3 .5-3 .4zM218.6 165.4l3-.5v1zM263.6 164.9l3 .5-3 .5z"/>
</g>
<g font-size="5.8">
<text x="394.8" y="18">6.3</text>
<text x="375.8" y="25.2">其余：</text>
<text x="344.7" y="33.5">A-A</text>
<text x="158.4" y="40.2">B-B</text>
<text x="225.1" y="44.3">B</text>
<text x="263.1" y="44.3">A</text>
<text x="225.1" y="108.9">B</text>
<text x="263.1" y="108.9">A</text>
</g>
<text font-size="5.6" x="67.7" y="10.6" transform="rotate(-180 67.7 10.6)">YCL.M000373</text>
<text font-size="4.9" x="225.7" y="269">未标注公差/Limit</text>
<text font-size="4.7" x="40.2" y="251.8">技术要求</text>
<g font-size="4.2">
<text x="342.2" y="227.9">上海萝博派对科技有限公司</text>
<text x="328.5" y="232.8">Shanghai RoboPartyTechnology Co., Ltd</text>
<text x="31.6" y="280.4">5.图中▽为CC关键特性，◇为SC重要特性；</text>
<text x="31.6" y="284.7">6.未标注尺寸以3D模型为准；</text>
</g>
<g font-size="4.1">
<text x="49.6" y="4.3">1</text>
<text x="155.1" y="4.6">2</text>
<text x="261.4" y="4.6">3</text>
<text x="366.6" y="4.6">4</text>
<text x="245.3" y="22.6">91.43</text>
<text x="246.3" y="29.6">59.5</text>
<text x="246.3" y="37.9">19.5</text>
<text x="416.9" y="36.3">A</text>
<text x="322" y="42.2" transform="rotate(-90 322 42.2)">5</text>
<text x="331.8" y="44.3" transform="rotate(-90 331.8 44.3)">3.3</text>
<text x="368.8" y="42.6">5</text>
<text x="150" y="49.9">4.75</text>
<text x="180.6" y="57.2" transform="rotate(-90 180.6 57.2)">4</text>
<text x="187.7" y="55.2" transform="rotate(-90 187.7 55.2)">7.5</text>
<text x="207.9" y="70.6" transform="rotate(-90 207.9 70.6)">23.97</text>
<text x="286.4" y="68.5" transform="rotate(-90 286.4 68.5)">25.7</text>
<text x="215.9" y="73.5" transform="rotate(-90 215.9 73.5)">14</text>
<text x="106.3" y="87.4">30</text>
<text x="202.8" y="86.8" transform="rotate(-90 202.8 86.8)">19.52</text>
<text x="291.2" y="87.3" transform="rotate(-90 291.2 87.3)">25.7</text>
<text x="197.7" y="97.7">9.5</text>
<text x="203.2" y="103.4">4.5</text>
<text x="101.3" y="111.4">17.75</text>
<text x="285" y="111.1">激光刻印字样R-L</text>
<text x="416.9" y="111.3">B</text>
<text x="239.6" y="164.8">71.93</text>
<text x="225.8" y="175.2">31.93</text>
<text x="191.3" y="181">4 贯穿</text>
<text x="191.9" y="185.2">7.5</text>
<text x="201.7" y="185.2">3.71</text>
<text x="416.9" y="185.3">C</text>
<text x="209.1" y="203.4" transform="rotate(-90 209.1 203.4)">14</text>
<text x="3.3" y="220.9">借(通)用件登记</text>
<text x="191" y="217.7">4 贯穿</text>
<text x="191.6" y="221.9">7.5</text>
<text x="201.4" y="221.9">4.08</text>
<text x="7.1" y="226">描</text>
<text x="13.9" y="226">图</text>
<text x="7" y="238.9">描</text>
<text x="13.8" y="238.9">校</text>
<text x="215.3" y="240.8">表面处理</text>
<text x="251.9" y="240.8">热处理（含化学）</text>
<text x="297.3" y="240.8">零件名称</text>
<text x="337.9" y="240.8">图纸代号</text>
<text x="375.1" y="240.8">材料材质</text>
<text x="404.4" y="240.8">数量</text>
<text x="212.2" y="249">喷漆</text>
<text x="379.2" y="247.6">AL6061-T6</text>
<text x="5.6" y="252">旧底图总号</text>
<text x="294.3" y="254.2">造型手盖子</text>
<text x="334.9" y="254.2">YCL.M000373</text>
<text x="375.1" y="254.9">材料标准</text>
<text x="31.6" y="261.9">1.去除尖角、飞边、毛刺;</text>
<text x="205.7" y="259.3">备注</text>
<text x="374.1" y="261.4">GB/T3880-2006</text>
<text x="7" y="265">底图总号</text>
<text x="31.6" y="266.7">2.未注棱边0.5×45°倒钝；螺纹孔孔口倒钝；</text>
<text x="303.3" y="269">人 员</text>
<text x="340.8" y="269">日 期</text>
<text x="373.2" y="268.7">版本号</text>
<text x="392.4" y="269">重量</text>
<text x="404.8" y="268.7">比 例</text>
<text x="416.7" y="264.6">D</text>
<text x="31.6" y="271.5">3.未注线性尺寸公差均采用GB/T 1800.3-98标准公差IT13级执行；</text>
<text x="289.3" y="275.5">设 计</text>
<text x="7" y="278">签</text>
<text x="13.8" y="278">字</text>
<text x="31.6" y="276.2">4.未注形位尺寸公差按：GB/T1184-1996 K级执行；</text>
<text x="305.4" y="276">张正昱</text>
<text x="327.2" y="276">设 计</text>
<text x="343.1" y="276">2026/9/3</text>
<text x="394.8" y="276">0.0</text>
<text x="406.3" y="276">1:1</text>
<text x="289.3" y="283">审 核</text>
<text x="327.2" y="282.9">审 核</text>
<text x="372" y="283">图纸大小</text>
<text x="401.4" y="283">A3</text>
<text x="7" y="291">日</text>
<text x="13.8" y="291">期</text>
<text x="31.6" y="289.4">7.喷漆白色，颜色参考色卡，喷涂区域参考喷涂信息表；</text>
<text x="289.3" y="290.1">批 准</text>
<text x="327.2" y="290">批 准</text>
<text x="373" y="289.8">共 2 张</text>
<text x="395.4" y="289.8">第 1 张</text>
<text x="49.6" y="295.6">1</text>
<text x="154.9" y="296">2</text>
<text x="264.7" y="296">3</text>
<text x="366.6" y="296">4</text>
</g>
<g font-size="2.8">
<text x="400.5" y="269">KG</text>
<text x="231.3" y="273.6">线性 \ Liner Measure</text>
<text x="205.6" y="280.8">±0.05</text>
<text x="207" y="277.2">&gt;0.5</text>
<text x="216" y="280.8">±0.05</text>
<text x="217.9" y="277.2">＞3</text>
<text x="227" y="280.8">±0.1</text>
<text x="228.5" y="277.2">＞6</text>
<text x="236.3" y="280.8">±0.15</text>
<text x="237.5" y="277.2">＞30</text>
<text x="247.4" y="277.2">＞120</text>
<text x="247.4" y="280.8">±0.2</text>
<text x="257.1" y="277.2">＞400</text>
<text x="257.1" y="280.8">±0.3</text>
<text x="266.6" y="277.2">＞1000</text>
<text x="267.3" y="280.8">±0.5</text>
<text x="278" y="277.2">＞2000</text>
<text x="279.9" y="280.8">±1</text>
<text x="207" y="287.8">&gt;0.5</text>
<text x="216.6" y="284.3">倒角 \ Chamfer</text>
<text x="217.9" y="287.8">＞3</text>
<text x="228.5" y="287.8">＞6</text>
<text x="237.5" y="287.8">＞30</text>
<text x="248.4" y="287.8">&lt;10</text>
<text x="257.3" y="284.3">角度 / Angle</text>
<text x="257.8" y="287.8">＞10</text>
<text x="268" y="287.8">＞50</text>
<text x="278.5" y="287.8">＞120</text>
<text x="207.1" y="291.3">±0.2</text>
<text x="217.3" y="291.3">±0.5</text>
<text x="228.5" y="291.3">±1</text>
<text x="238.7" y="291.3">±2</text>
<text x="248.6" y="291.1">±1°</text>
<text x="257.8" y="291.1">±30’</text>
<text x="268.1" y="291.1">±10’</text>
<text x="278.6" y="291.2">±20’</text>
</g>
<g font-size="2.4">
<text x="257.5" y="22.6">±0.10</text>
<text x="256.5" y="29.6">±0.05</text>
<text x="256.5" y="37.9">±0.05</text>
<text x="112.4" y="84.9">+0.20</text>
<text x="112.4" y="87.4">+0.10</text>
<text x="205.8" y="95.2">+0.10</text>
<text x="207" y="97.7">0</text>
<text x="113.6" y="109">+0.20</text>
<text x="113.6" y="111.4">+0.10</text>
</g>
</svg>
